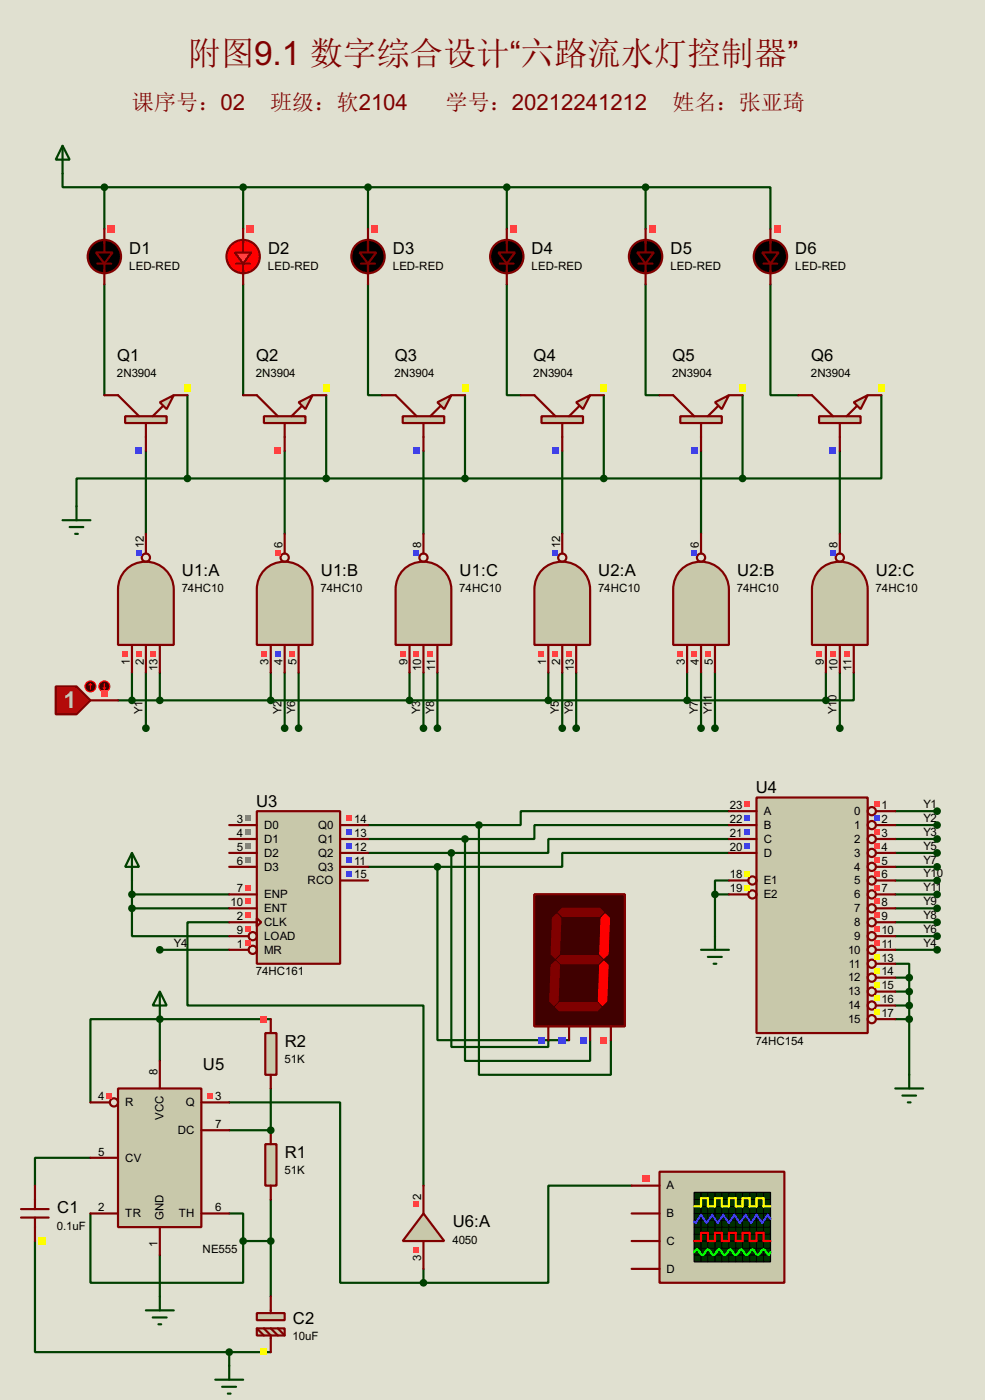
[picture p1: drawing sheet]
<svg xmlns="http://www.w3.org/2000/svg" width="180mm" height="256mm" viewBox="0 0 180 256" stroke-linecap="round" stroke-linejoin="round" font-family="sans-serif">
<path d="M0 0h180.3v256.5h-180.3z" fill="#e0e0d0"/>
<g fill="none" stroke="#004000" stroke-width=".4">
<path d="M19.1 52.1v20.3M44.5 52.1v20.3M67.4 52.1v20.3h2.5M92.8 52.1v20.3h2.5M118.2 52.1v20.3h2.5M141 52.1v20.3h5.1M26.7 82.6v15.2M52.1 82.6v15.2M77.5 82.6v15.2M102.9 82.6v15.2M128.3 82.6v15.2M153.7 82.6v15.2"/>
<path d="M49.6 123.2v5.1h76.2v-5.1M52.1 123.2v10.2M54.7 123.2v10.2M75 123.2v5.1M77.5 123.2v10.2M80.1 123.2v10.2M100.4 123.2v5.1M102.9 123.2v10.2M105.5 123.2v10.2M128.3 123.2v10.2M130.9 123.2v10.2M163.9 151.2h7.6"/>
<path d="M163.9 153.7h7.6M163.9 156.3h7.6M163.9 158.8h7.6M42 169h-7.7v15.2h43.2v33M130.9 163.9v7.6M130.9 163.9h2.5M133.4 161.3h-2.5v2.6M163.9 163.9h7.6M163.9 161.3h7.6M163.9 166.4h7.6M163.9 169h7.6M163.9 171.5h7.6"/>
<path d="M163.9 174h7.6M16.6 212.1h-10.2v5.1M42 202h20.3v33h15.2M42 207.1h7.6M49.6 219.8v17.7M115.6 217.2h-15.2v17.8h-22.9M6.4 227.4v20.3h35.6M16.6 222.3v12.7h27.9v-7.6M29.3 229.9v7.6M42 222.3h2.5v5.1M44.5 227.4h5.1M77.5 232.5v2.5"/>
<path d="M42 247.7h7.6M42 247.7v2.5"/>
</g>
<circle cx="49.6" cy="207.1" r=".2" fill="#004000"/>
<path d="M67.4 34.3v7.7M92.8 34.3v7.7M118.2 34.3h22.8v7.7M118.2 34.3h-73.7v7.7M118.2 34.3v7.7M59.7 72.4v15.3h76.2M85.1 72.4v15.3M110.5 72.4v15.3M135.9 72.4v15.3M161.3 72.4v15.3h-25.4M29.3 186.7v7.7M49.6 199.4v7.7" fill="none" stroke="#004000" stroke-width=".4"/>
<circle cx="29.3" cy="186.7" r=".2" fill="#004000"/>
<g fill="none" stroke="#004000" stroke-width=".4">
<path d="M11.5 31.8v2.5h7.6M19.1 34.3v7.7M19.1 34.3h25.4M34.3 72.4v15.3M34.3 87.7h-20.3v5.1M34.3 87.7h25.4M21.6 128.3h28M24.2 123.2v5.1M26.7 123.2v10.2M29.3 123.2v5.1M125.8 128.3h25.4M151.2 123.2v5.1"/>
<path d="M153.7 123.2v10.2M156.3 123.2v5.1h-5.1M67.4 158.8h12.7M67.4 156.3h15.2M67.4 153.7h17.7M67.4 151.2h20.3M80.1 158.8v31.8h20.3M82.6 156.3v35.5h17.8v-1.2h3.8M85.1 153.7v40.7h22.9v-3.8M87.7 151.2v45.7h24.1v-6.3M133.4 156.3h-30.5v2.5h-22.8M133.4 153.7h-33v2.6h-17.8"/>
<path d="M133.4 151.2h-35.6v2.5h-12.7M133.4 148.6h-38.1v2.6h-7.6M163.9 148.6h7.6M24.2 166.4v5.1h17.8M24.2 161.3v5.1M24.2 163.9h17.8M24.2 166.4h17.8M29.3 174h12.7M163.9 176.6h2.5v2.5M163.9 179.1h2.5M166.4 179.1v17.8M49.6 186.7h-33v15.3"/>
<path d="M163.9 186.7h2.5M163.9 181.7h2.5M163.9 184.2h2.5"/>
</g>
<g fill="#000" stroke="#800000" stroke-width=".4">
<path d="M17.6 46.3h3l-1.5 2z"/>
<circle cx="19.1" cy="47" r="3.1"/>
</g>
<path d="M17.8 48.3h2.6M19.1 42v4.3M19.1 48.3v3.8" fill="none" stroke="#800000" stroke-width=".4"/>
<path d="M19.7 41.3h1.3v1.3h-1.3z" fill="#ff4040"/>
<circle cx="44.5" cy="47" r="3.1" fill="#f00" stroke="#800000" stroke-width=".4"/>
<path d="M43.2 48.3h2.6M44.5 44v2.3M44.5 48.3v1.8" fill="none" stroke="#800000" stroke-width=".4"/>
<path d="M43 46.3h3l-1.5 2z" fill="#ff2b2b" stroke="#800000" stroke-width=".4"/>
<path d="M44.5 42v2.5M44.5 49.6v2.5" fill="none" stroke="#800000" stroke-width=".4"/>
<path d="M45.1 41.3h1.3v1.3h-1.3z" fill="#ff4040"/>
<g fill="#000" stroke="#800000" stroke-width=".4">
<path d="M65.8 46.3h3.1l-1.5 2z"/>
<circle cx="67.3" cy="47" r="3.1"/>
</g>
<path d="M66.1 48.3h2.5M67.4 42v4.3M67.4 48.3v3.8" fill="none" stroke="#800000" stroke-width=".4"/>
<path d="M68 41.3h1.3v1.3h-1.3z" fill="#ff4040"/>
<g fill="#000" stroke="#800000" stroke-width=".4">
<path d="M91.2 46.3h3.1l-1.5 2z"/>
<circle cx="92.7" cy="47" r="3.1"/>
</g>
<path d="M91.5 48.3h2.5M92.8 42v4.3M92.8 48.3v3.8" fill="none" stroke="#800000" stroke-width=".4"/>
<path d="M93.4 41.3h1.3v1.3h-1.3z" fill="#ff4040"/>
<g fill="#000" stroke="#800000" stroke-width=".4">
<path d="M116.6 46.3h3.1l-1.5 2z"/>
<circle cx="118.1" cy="47" r="3.1"/>
</g>
<path d="M116.9 48.3h2.5M118.2 42v4.3M118.2 48.3v3.8" fill="none" stroke="#800000" stroke-width=".4"/>
<path d="M118.8 41.3h1.3v1.3h-1.3z" fill="#ff4040"/>
<g fill="#000" stroke="#800000" stroke-width=".4">
<path d="M139.5 46.3h3l-1.5 2z"/>
<circle cx="141" cy="47" r="3.1"/>
</g>
<path d="M139.8 48.3h2.5M141 42v4.3M141 48.3v3.8" fill="none" stroke="#800000" stroke-width=".4"/>
<path d="M141.7 41.3h1.2v1.3h-1.2z" fill="#ff4040"/>
<path d="M29.3 73.7l2.5-1.3-1.3 2.6z" fill="#c8c8aa" stroke="#800000" stroke-width=".4"/>
<path d="M22.9 76.3h7.6v1.2h-7.6z" fill="#c8c8aa" stroke="#800000" stroke-width=".4"/>
<path d="M19.1 72.4h2.5l3.9 3.9M26.7 77.5v5.1M29.8 74.5l-1.8 1.8M31.8 72.4h2.5" fill="none" stroke="#800000" stroke-width=".4"/>
<path d="M24.8 82h1.3v1.2h-1.3z" fill="#4040ff"/>
<path d="M33.7 70.5h1.3v1.3h-1.3z" fill="#ff0"/>
<path d="M54.7 73.7l2.5-1.3-1.3 2.6z" fill="#c8c8aa" stroke="#800000" stroke-width=".4"/>
<path d="M48.3 76.3h7.6v1.2h-7.6z" fill="#c8c8aa" stroke="#800000" stroke-width=".4"/>
<path d="M44.5 72.4h2.5l3.9 3.9M52.1 77.5v5.1M55.2 74.5l-1.8 1.8M57.2 72.4h2.5" fill="none" stroke="#800000" stroke-width=".4"/>
<path d="M50.2 82h1.3v1.2h-1.3z" fill="#ff4040"/>
<path d="M59.1 70.5h1.3v1.3h-1.3z" fill="#ff0"/>
<path d="M80.1 73.7l2.5-1.3-1.3 2.6z" fill="#c8c8aa" stroke="#800000" stroke-width=".4"/>
<path d="M73.7 76.3h7.6v1.2h-7.6z" fill="#c8c8aa" stroke="#800000" stroke-width=".4"/>
<path d="M69.9 72.4h2.5l3.9 3.9M77.5 77.5v5.1M80.6 74.5l-1.8 1.8M82.6 72.4h2.5" fill="none" stroke="#800000" stroke-width=".4"/>
<path d="M75.6 82h1.3v1.2h-1.3z" fill="#4040ff"/>
<path d="M84.5 70.5h1.3v1.3h-1.3z" fill="#ff0"/>
<path d="M105.5 73.7l2.5-1.3-1.3 2.6z" fill="#c8c8aa" stroke="#800000" stroke-width=".4"/>
<path d="M99.1 76.3h7.6v1.2h-7.6z" fill="#c8c8aa" stroke="#800000" stroke-width=".4"/>
<path d="M95.3 72.4h2.5l3.9 3.9M102.9 77.5v5.1M106 74.5l-1.8 1.8M108 72.4h2.5" fill="none" stroke="#800000" stroke-width=".4"/>
<path d="M101 82h1.3v1.2h-1.3z" fill="#4040ff"/>
<path d="M109.9 70.5h1.3v1.3h-1.3z" fill="#ff0"/>
<path d="M130.9 73.7l2.5-1.3-1.3 2.6z" fill="#c8c8aa" stroke="#800000" stroke-width=".4"/>
<path d="M124.5 76.3h7.6v1.2h-7.6z" fill="#c8c8aa" stroke="#800000" stroke-width=".4"/>
<path d="M120.7 72.4h2.5l3.9 3.9M128.3 77.5v5.1M131.4 74.5l-1.8 1.8M133.4 72.4h2.5" fill="none" stroke="#800000" stroke-width=".4"/>
<path d="M126.4 82h1.3v1.2h-1.3z" fill="#4040ff"/>
<path d="M135.3 70.5h1.3v1.3h-1.3z" fill="#ff0"/>
<path d="M156.3 73.7l2.5-1.3-1.3 2.6z" fill="#c8c8aa" stroke="#800000" stroke-width=".4"/>
<path d="M149.9 76.3h7.6v1.2h-7.6z" fill="#c8c8aa" stroke="#800000" stroke-width=".4"/>
<path d="M146.1 72.4h2.5l3.9 3.9M153.7 77.5v5.1M156.8 74.5l-1.8 1.8M158.8 72.4h2.5" fill="none" stroke="#800000" stroke-width=".4"/>
<path d="M151.8 82h1.3v1.2h-1.3z" fill="#4040ff"/>
<path d="M160.7 70.5h1.3v1.3h-1.3z" fill="#ff0"/>
<path d="M23.3 104.1a5.2 5.2 0 0 1 5.5-.7 5.2 5.2 0 0 1 3 4.6v10.2h-10.2v-10.2a5.1 5.1 0 0 1 1.7-3.9z" fill-rule="evenodd" fill="#c8c8aa" stroke="#800000" stroke-width=".4"/>
<g fill="none" stroke="#800000" stroke-width=".4">
<path d="M26.7 97.8v3.6M24.2 118.2v5M26.7 118.2v5M29.3 118.2v5"/>
<circle cx="26.7" cy="102.2" r=".75"/>
</g>
<g fill="#ff4040">
<path d="M22.4 119.3h1v1h-1z"/>
<path d="M24.9 119.3h1.1v1h-1.1z"/>
<path d="M27.5 119.3h1v1h-1z"/>
</g>
<path d="M24.9 100.8h1.1v1h-1.1z" fill="#4040ff"/>
<path d="M48.7 104.1a5.2 5.2 0 0 1 5.5-.7 5.2 5.2 0 0 1 3 4.6v10.2h-10.2v-10.2a5.1 5.1 0 0 1 1.7-3.9z" fill-rule="evenodd" fill="#c8c8aa" stroke="#800000" stroke-width=".4"/>
<g fill="none" stroke="#800000" stroke-width=".4">
<path d="M52.1 97.8v3.6M49.6 118.2v5M52.1 118.2v5M54.7 118.2v5"/>
<circle cx="52.1" cy="102.2" r=".75"/>
</g>
<path d="M47.8 119.3h1v1h-1z" fill="#ff4040"/>
<path d="M50.3 119.3h1.1v1h-1.1z" fill="#4040ff"/>
<g fill="#ff4040">
<path d="M52.9 119.3h1v1h-1z"/>
<path d="M50.3 100.8h1.1v1h-1.1z"/>
</g>
<path d="M74.1 104.1a5.2 5.2 0 0 1 5.5-.7 5.2 5.2 0 0 1 3 4.6v10.2h-10.2v-10.2a5.1 5.1 0 0 1 1.7-3.9z" fill-rule="evenodd" fill="#c8c8aa" stroke="#800000" stroke-width=".4"/>
<g fill="none" stroke="#800000" stroke-width=".4">
<path d="M77.5 97.8v3.6M75 118.2v5M77.5 118.2v5M80.1 118.2v5"/>
<circle cx="77.5" cy="102.2" r=".75"/>
</g>
<g fill="#ff4040">
<path d="M73.2 119.3h1v1h-1z"/>
<path d="M75.7 119.3h1.1v1h-1.1z"/>
<path d="M78.3 119.3h1v1h-1z"/>
</g>
<path d="M75.7 100.8h1.1v1h-1.1z" fill="#4040ff"/>
<path d="M99.5 104.1a5.2 5.2 0 0 1 5.5-.7 5.2 5.2 0 0 1 3 4.6v10.2h-10.2v-10.2a5.1 5.1 0 0 1 1.7-3.9z" fill-rule="evenodd" fill="#c8c8aa" stroke="#800000" stroke-width=".4"/>
<g fill="none" stroke="#800000" stroke-width=".4">
<path d="M102.9 97.8v3.6M100.4 118.2v5M102.9 118.2v5M105.5 118.2v5"/>
<circle cx="102.9" cy="102.2" r=".75"/>
</g>
<g fill="#ff4040">
<path d="M98.6 119.3h1v1h-1z"/>
<path d="M101.1 119.3h1.1v1h-1.1z"/>
<path d="M103.7 119.3h1v1h-1z"/>
</g>
<path d="M101.1 100.8h1.1v1h-1.1z" fill="#4040ff"/>
<path d="M124.9 104.1a5.2 5.2 0 0 1 5.5-.7 5.2 5.2 0 0 1 3 4.6v10.2h-10.2v-10.2a5.1 5.1 0 0 1 1.7-3.9z" fill-rule="evenodd" fill="#c8c8aa" stroke="#800000" stroke-width=".4"/>
<g fill="none" stroke="#800000" stroke-width=".4">
<path d="M128.3 97.8v3.6M125.8 118.2v5M128.3 118.2v5M130.9 118.2v5"/>
<circle cx="128.3" cy="102.2" r=".75"/>
</g>
<g fill="#ff4040">
<path d="M124 119.3h1v1h-1z"/>
<path d="M126.5 119.3h1.1v1h-1.1z"/>
<path d="M129.1 119.3h1v1h-1z"/>
</g>
<path d="M126.5 100.8h1.1v1h-1.1z" fill="#4040ff"/>
<path d="M150.3 104.1a5.2 5.2 0 0 1 5.5-.7 5.2 5.2 0 0 1 3 4.6v10.2h-10.2v-10.2a5.1 5.1 0 0 1 1.7-3.9z" fill-rule="evenodd" fill="#c8c8aa" stroke="#800000" stroke-width=".4"/>
<g fill="none" stroke="#800000" stroke-width=".4">
<path d="M153.7 97.8v3.6M151.2 118.2v5M153.7 118.2v5M156.3 118.2v5"/>
<circle cx="153.7" cy="102.2" r=".75"/>
</g>
<g fill="#ff4040">
<path d="M149.4 119.3h1v1h-1z"/>
<path d="M151.9 119.3h1.1v1h-1.1z"/>
<path d="M154.5 119.3h1v1h-1z"/>
</g>
<path d="M151.9 100.8h1.1v1h-1.1z" fill="#4040ff"/>
<path d="M47 148.6h15.3v28h-15.3z" fill="#c8c8aa" stroke="#800000" stroke-width=".4"/>
<g fill="none" stroke="#800000" stroke-width=".4">
<path d="M42 151.2h5M42 153.7h5M42 156.3h5M42 158.8h5M62.3 151.2h5.1M62.3 153.7h5.1M62.3 156.3h5.1M62.3 158.8h5.1M42 163.9h5M42 166.4h5M42 169h5M42 171.5h3.5"/>
<path d="M42 174h3.5M47 168.2l.8 .8-.8 .7zM62.3 161.3h5.1"/>
<circle cx="46.2" cy="171.5" r=".75"/>
<circle cx="46.2" cy="174" r=".75"/>
</g>
<path d="M44.9 149.4h1v1h-1z" fill="#808080"/>
<path d="M63.4 149.4h1v1h-1z" fill="#ff4040"/>
<path d="M44.9 151.9h1v1.1h-1z" fill="#808080"/>
<path d="M63.4 151.9h1v1.1h-1z" fill="#4040ff"/>
<path d="M44.9 154.5h1v1h-1z" fill="#808080"/>
<path d="M63.4 154.5h1v1h-1z" fill="#4040ff"/>
<path d="M44.9 157h1v1h-1z" fill="#808080"/>
<g fill="#4040ff">
<path d="M63.4 157h1v1h-1z"/>
<path d="M63.4 159.6h1v1h-1z"/>
</g>
<g fill="#ff4040">
<path d="M44.9 162.1h1v1h-1z"/>
<path d="M44.9 164.6h1v1.1h-1z"/>
<path d="M44.9 167.2h1v1h-1z"/>
<path d="M44.9 169.7h1v1h-1z"/>
<path d="M44.9 172.3h1v1h-1z"/>
</g>
<path d="M138.5 146.1h20.3v43.2h-20.3z" fill="#c8c8aa" stroke="#800000" stroke-width=".4"/>
<g fill="none" stroke="#800000" stroke-width=".4">
<path d="M133.4 148.6h5.1M133.4 151.2h5.1M133.4 153.7h5.1M133.4 156.3h5.1M160.3 148.6h3.6M160.3 151.2h3.6M160.3 153.7h3.6M160.3 156.3h3.6M160.3 158.8h3.6M133.4 161.3h3.6M133.4 163.9h3.6M160.3 161.3h3.6"/>
<path d="M160.3 163.9h3.6M160.3 166.4h3.6M160.3 169h3.6M160.3 171.5h3.6M160.3 174h3.6M160.3 176.6h3.6M160.3 179.1h3.6M160.3 181.7h3.6M160.3 184.2h3.6M160.3 186.7h3.6"/>
<circle cx="159.5" cy="148.6" r=".75"/>
<circle cx="159.5" cy="151.2" r=".75"/>
<circle cx="159.5" cy="153.7" r=".75"/>
<circle cx="159.5" cy="156.3" r=".75"/>
<circle cx="159.5" cy="158.8" r=".75"/>
<circle cx="137.7" cy="163.9" r=".75"/>
<circle cx="137.7" cy="161.3" r=".75"/>
<circle cx="159.5" cy="163.9" r=".75"/>
<circle cx="159.5" cy="171.5" r=".75"/>
<circle cx="159.5" cy="161.3" r=".75"/>
<circle cx="159.5" cy="166.4" r=".75"/>
<circle cx="159.5" cy="174" r=".75"/>
<circle cx="159.5" cy="169" r=".75"/>
<circle cx="159.5" cy="176.6" r=".75"/>
<circle cx="159.5" cy="179.1" r=".75"/>
<circle cx="159.5" cy="181.7" r=".75"/>
<circle cx="159.5" cy="184.2" r=".75"/>
<circle cx="159.5" cy="186.7" r=".75"/>
</g>
<path d="M136.3 146.9h1v1h-1z" fill="#ff4040"/>
<g fill="#4040ff">
<path d="M136.3 149.4h1v1h-1z"/>
<path d="M136.3 151.9h1v1.1h-1z"/>
<path d="M136.3 154.5h1v1h-1z"/>
</g>
<g fill="#ff0">
<path d="M136.3 159.6h1v1h-1z"/>
<path d="M136.3 162.1h1v1h-1z"/>
</g>
<path d="M159.9 146.9h1.1v1h-1.1z" fill="#ff4040"/>
<path d="M159.9 149.4h1.1v1h-1.1z" fill="#4040ff"/>
<g fill="#ff4040">
<path d="M159.9 151.9h1.1v1.1h-1.1z"/>
<path d="M159.9 154.5h1.1v1h-1.1z"/>
<path d="M159.9 157h1.1v1h-1.1z"/>
<path d="M159.9 159.6h1.1v1h-1.1z"/>
<path d="M159.9 162.1h1.1v1h-1.1z"/>
<path d="M159.9 164.6h1.1v1.1h-1.1z"/>
<path d="M159.9 167.2h1.1v1h-1.1z"/>
<path d="M159.9 169.7h1.1v1h-1.1z"/>
<path d="M159.9 172.3h1.1v1h-1.1z"/>
</g>
<g fill="#ff0">
<path d="M159.9 174.8h1.1v1h-1.1z"/>
<path d="M159.9 177.3h1.1v1.1h-1.1z"/>
<path d="M159.9 179.9h1.1v1h-1.1z"/>
<path d="M159.9 182.4h1.1v1h-1.1z"/>
<path d="M159.9 185h1.1v1h-1.1z"/>
</g>
<path d="M21.6 199.4h15.3v25.4h-15.3z" fill="#c8c8aa" stroke="#800000" stroke-width=".4"/>
<g fill="none" stroke="#800000" stroke-width=".4">
<path d="M29.3 194.4v5M16.6 202h3.5M16.6 212.1h5M36.9 202h5.1M36.9 207.1h5.1M16.6 222.3h5M29.3 224.8v5.1M36.9 222.3h5.1"/>
<circle cx="20.8" cy="202" r=".75"/>
</g>
<g fill="#ff4040">
<path d="M19.5 200.2h1v1h-1z"/>
<path d="M38 200.2h1v1h-1z"/>
</g>
<path d="M77.5 222.3l3.8 5.1h-7.6z" fill="#c8c8aa" stroke="#800000" stroke-width=".4"/>
<path d="M77.5 217.2v5.1M77.5 227.4v5.1" fill="none" stroke="#800000" stroke-width=".4"/>
<g fill="#ff4040">
<path d="M75.7 228.5h1.1v1h-1.1z"/>
<path d="M75.7 220.1h1.1v1.1h-1.1z"/>
</g>
<path d="M120.7 214.7h22.9v20.3h-22.9z" fill="#c8c8aa" stroke="#800000" stroke-width=".4"/>
<path d="M127.1 218.5h13.9v12.7h-13.9z" fill="#003000" stroke="#000" stroke-width=".25"/>
<g fill="none" stroke="#000" stroke-width=".18">
<path d="M127.1 219.8h13.9M128.3 218.5v12.7M129.6 218.5v12.7M130.9 218.5v12.7M132.1 218.5v12.7M133.4 218.5v12.7M134.7 218.5v12.7M135.9 218.5v12.7M137.2 218.5v12.7M138.5 218.5v12.7M139.8 218.5v12.7M127.1 222.3h13.9"/>
<path d="M127.1 221h13.9M127.1 223.6h13.9M127.1 226.1h13.9M127.1 227.4h13.9M127.1 228.7h13.9M127.1 229.9h13.9M127.1 224.8h13.9"/>
</g>
<path d="M127.1 221h1.2v-1.5h1.3v1.5h1.3v-1.5h1.2v1.5h1.3v-1.5h1.3v1.5h1.2v-1.5h1.3v1.5h1.3v-1.5h1.3v1.5h1.2" fill="none" stroke="#ff0" stroke-width=".4"/>
<path d="M127.1 227.4h1.2v-1.5h1.3v1.5h1.3v-1.5h1.2v1.5h1.3v-1.5h1.3v1.5h1.2v-1.5h1.3v1.5h1.3v-1.5h1.3v1.5h1.2" fill="none" stroke="#f00" stroke-width=".4"/>
<path d="M141 223.3l-.5-.7-1 1.5-1-1.5-1 1.5-1-1.5-1.1 1.5-1-1.5-1 1.5-1-1.5-1 1.5-1-1.5-1.1 1.5-1-1.5-1 1.5-.2-.3" fill="none" stroke="#00f" stroke-width=".4"/>
<path d="M127.1 229.4l.2-.4 .3-.1 .2 .1 .5 .8 .3 .1 .2-.1 .5-.8a.6 .6 0 0 1 .9 .5l.4 .4 .2-.1 .5-.8 .3-.1 .3 .1 .5 .8a.6 .6 0 0 0 .8-.5l.5-.4 .2 .1 .5 .8 .3 .1 .2-.1 .5-.8 .3-.1 .2 .1 .3 .4a.54 .54 0 0 0 .7 .4l.5-.8 .3-.1 .3 .1 .5 .8 .2 .1 .3-.1 .2-.4a.54 .54 0 0 1 .8-.4l.5 .8 .3 .1 .2-.5" fill="none" stroke="#0f0" stroke-width=".4"/>
<path d="M115.6 217.2h5.1M115.6 222.3h5.1M115.6 227.4h5.1M115.6 232.5h5.1" fill="none" stroke="#800000" stroke-width=".4"/>
<path d="M117.5 215.3h1.3v1.3h-1.3z" fill="#ff4040"/>
<path d="M24.2 156.3l1.3 2.5h-2.6zM24.2 156.3v5M128.3 174h5.1M129.6 175.3h2.5M130.6 176.6h.5M130.9 171.5v2.5M29.3 181.7l1.2 2.5h-2.5zM29.3 181.7v5M29.3 237.5v2.6M26.7 240.1h5.1M28 241.4h2.5M29 242.6h.5" fill="none" stroke="#004000" stroke-width=".4"/>
<circle cx="130.8" cy="163.9" r=".5" fill="#004000" stroke="#004000" stroke-width=".4"/>
<path d="M48.6 209.6h2v7.6h-2z" fill="#c8c8aa" stroke="#800000" stroke-width=".4"/>
<path d="M6.4 217.2v4.3M49.6 207.1v2.5M49.6 217.2v2.6M3.9 221.5h5M3.9 223.1h5M6.4 223.1v4.3" fill="none" stroke="#800000" stroke-width=".4"/>
<g fill="#004000" stroke="#004000" stroke-width=".4">
<circle cx="52.1" cy="133.4" r=".5"/>
<circle cx="54.6" cy="133.4" r=".5"/>
<circle cx="77.5" cy="133.4" r=".5"/>
<circle cx="80" cy="133.4" r=".5"/>
<circle cx="102.9" cy="133.4" r=".5"/>
<circle cx="105.4" cy="133.4" r=".5"/>
<circle cx="128.3" cy="133.4" r=".5"/>
<circle cx="130.8" cy="133.4" r=".5"/>
<circle cx="49.5" cy="128.3" r=".5"/>
<circle cx="74.9" cy="128.3" r=".5"/>
<circle cx="100.3" cy="128.3" r=".5"/>
<circle cx="125.7" cy="128.3" r=".5"/>
<circle cx="171.5" cy="151.2" r=".5"/>
<circle cx="171.5" cy="153.7" r=".5"/>
<circle cx="171.5" cy="156.3" r=".5"/>
<circle cx="171.5" cy="158.8" r=".5"/>
<circle cx="171.5" cy="161.3" r=".5"/>
<circle cx="171.5" cy="163.9" r=".5"/>
<circle cx="171.5" cy="166.4" r=".5"/>
<circle cx="171.5" cy="169" r=".5"/>
<circle cx="171.5" cy="171.5" r=".5"/>
<circle cx="171.5" cy="174" r=".5"/>
<circle cx="77.5" cy="235" r=".5"/>
<circle cx="44.5" cy="227.4" r=".5"/>
</g>
<path d="M7 226.7h1.3v1.3h-1.3z" fill="#ff0"/>
<g fill="#c8c8aa" stroke="#800000" stroke-width=".4">
<path d="M47 240.6h5.1v1.3h-5.1z"/>
<path d="M47 243.4h5.1v1.3h-5.1z"/>
</g>
<path d="M49.6 237.5v3.1M47 243.4l1.3 1.3M48.3 243.4l1.3 1.3v3M49.6 243.4l1.3 1.3M50.9 243.4l1.2 1.3" fill="none" stroke="#800000" stroke-width=".4"/>
<path d="M47.7 247.1h1.2v1.2h-1.2z" fill="#ff0"/>
<g fill="#004000" stroke="#004000" stroke-width=".4">
<circle cx="49.5" cy="227.4" r=".5"/>
<circle cx="41.9" cy="247.7" r=".5"/>
</g>
<path d="M39.4 252.8h5.1M40.7 254.1h2.5M41.7 255.3h.5M42 250.2v2.6" fill="none" stroke="#004000" stroke-width=".4"/>
<path d="M48.6 189.3h2v7.6h-2z" fill="#c8c8aa" stroke="#800000" stroke-width=".4"/>
<path d="M49.6 186.7v2.6M49.6 196.9v2.5" fill="none" stroke="#800000" stroke-width=".4"/>
<path d="M47.7 186.1h1.2v1.3h-1.2z" fill="#ff4040"/>
<g fill="#004000" stroke="#004000" stroke-width=".4">
<circle cx="49.5" cy="207.1" r=".5"/>
<circle cx="59.7" cy="87.7" r=".5"/>
<circle cx="85.1" cy="87.7" r=".5"/>
<circle cx="110.5" cy="87.7" r=".5"/>
<circle cx="135.9" cy="87.7" r=".5"/>
<circle cx="44.5" cy="34.3" r=".5"/>
<circle cx="67.3" cy="34.3" r=".5"/>
<circle cx="92.7" cy="34.3" r=".5"/>
<circle cx="118.1" cy="34.3" r=".5"/>
<circle cx="29.2" cy="186.7" r=".5"/>
<circle cx="24.1" cy="163.9" r=".5"/>
<circle cx="166.4" cy="181.7" r=".5"/>
<circle cx="166.4" cy="184.2" r=".5"/>
<circle cx="166.4" cy="186.7" r=".5"/>
<circle cx="171.5" cy="148.6" r=".5"/>
<circle cx="19.1" cy="34.3" r=".5"/>
<circle cx="34.3" cy="87.7" r=".5"/>
<circle cx="24.1" cy="166.4" r=".5"/>
<circle cx="29.2" cy="174" r=".5"/>
</g>
<path d="M11.5 26.7l1.3 2.6h-2.6zM11.5 26.7v5.1M11.5 95.3h5.1M12.8 96.6h2.5M13.8 97.8h.5M14 92.8v2.5M163.9 199.4h5.1M166.4 196.9v2.5M165.2 200.7h2.5M166.2 202h.5" fill="none" stroke="#004000" stroke-width=".4"/>
<path d="M97.8 163.9h16.6v24.1h-16.6z" fill="#400000" stroke="#800000" stroke-width=".4"/>
<g fill="#800000" stroke="#800000" stroke-width=".18">
<path d="M102.2 167.2l.7-.8h6.9l.7 .8-.7 .7h-6.9z" fill-rule="evenodd"/>
<path d="M101.9 175.8l.8-.7h6.8l.8 .7-.8 .8h-6.8z" fill-rule="evenodd"/>
<path d="M101.1 168.2l.8-.8 .8 .8-.3 6.6-.7 .8-.8-.8z" fill-rule="evenodd"/>
<path d="M102.4 183.7h6.9l.7 .8-.7 .7h-6.9l-.7-.7z" fill-rule="evenodd"/>
<path d="M100.9 176.8l.8-.7 .7 .7-.2 6.6-.8 .8-.8-.8z" fill-rule="evenodd"/>
</g>
<g fill="#f00" stroke="#f00" stroke-width=".18">
<path d="M110.8 167.4l.8 .8-.3 6.6-.8 .8-.7-.8 .2-6.6z" fill-rule="evenodd"/>
<path d="M109.8 176.8l.7-.7 .8 .7-.2 6.6-.8 .8-.8-.8z" fill-rule="evenodd"/>
</g>
<path d="M100.4 188v2.6M104.2 188v2.6M108 188v2.6M111.8 188v2.6" fill="none" stroke="#800000" stroke-width=".4"/>
<g fill="#4040ff">
<path d="M98.5 189.9h1.2v1.3h-1.2z"/>
<path d="M102.3 189.9h1.3v1.3h-1.3z"/>
<path d="M106.1 189.9h1.3v1.3h-1.3z"/>
</g>
<path d="M109.9 189.9h1.3v1.3h-1.3z" fill="#ff4040"/>
<g fill="#004000" stroke="#004000" stroke-width=".4">
<circle cx="80" cy="158.8" r=".5"/>
<circle cx="82.6" cy="156.3" r=".5"/>
<circle cx="85.1" cy="153.7" r=".5"/>
<circle cx="87.6" cy="151.2" r=".5"/>
<circle cx="29.2" cy="128.3" r=".5"/>
<circle cx="26.7" cy="133.4" r=".5"/>
</g>
<path d="M10.2 125.8h3.8l2.6 2.5-2.6 2.6h-3.8z" fill-rule="evenodd" fill="#c00000" stroke="#800000" stroke-width=".4"/>
<path d="M16.6 128.3h5" fill="none" stroke="#800000" stroke-width=".4"/>
<circle cx="16.5" cy="125.8" r="1" fill="#400000" stroke="#f00" stroke-width=".2"/>
<path d="M16.6 125.3l-.3 .2M16.6 125.3l.2 .2M16.6 125.3v1" fill="none" stroke="#f00" stroke-width=".2"/>
<circle cx="19.1" cy="125.8" r="1" fill="#400000" stroke="#f00" stroke-width=".2"/>
<path d="M18.9 126l.2 .3M19.1 125.3v1M19.4 126l-.3 .3" fill="none" stroke="#f00" stroke-width=".2"/>
<path d="M18.5 126.4h1.2v1.3h-1.2z" fill="#ff4040"/>
<g fill="#004000" stroke="#004000" stroke-width=".4">
<circle cx="24.1" cy="128.3" r=".5"/>
<circle cx="151.1" cy="128.3" r=".5"/>
<circle cx="153.7" cy="133.4" r=".5"/>
<circle cx="166.4" cy="179.1" r=".5"/>
</g>
<text font-size="6.1" fill="#800000" x="34.3" y="11.9">附图9.1 数字综合设计“六路流水灯控制器”</text>
<text font-size="4.8" fill="#c0c0c0" x="11.7" y="129.7">1</text>
<g font-size="4.1" fill="#800000">
<text x="24.2" y="20.2">课序号：02</text>
<text x="49.5" y="20.2">班级：软2104</text>
<text x="81.6" y="20.2">学号：20212241212</text>
<text x="123.1" y="20.2">姓名：张亚琦</text>
</g>
<g font-size="3.4">
<text x="23.7" y="46.5">D1</text>
<text x="49.1" y="46.5">D2</text>
<text x="71.9" y="46.5">D3</text>
<text x="97.3" y="46.5">D4</text>
<text x="122.7" y="46.5">D5</text>
<text x="145.6" y="46.5">D6</text>
<text x="21.5" y="66.1">Q1</text>
<text x="46.9" y="66.1">Q2</text>
<text x="72.3" y="66.1">Q3</text>
<text x="97.7" y="66.1">Q4</text>
<text x="123.1" y="66.1">Q5</text>
<text x="148.5" y="66.1">Q6</text>
<text x="33.3" y="105.5">U1:A</text>
<text x="58.7" y="105.5">U1:B</text>
<text x="84.1" y="105.5">U1:C</text>
<text x="109.5" y="105.5">U2:A</text>
<text x="134.9" y="105.5">U2:B</text>
<text x="160.3" y="105.5">U2:C</text>
<text x="46.9" y="147.8">U3</text>
<text x="138.3" y="145.3">U4</text>
<text x="52.1" y="191.8">R2</text>
<text x="37.1" y="196.1">U5</text>
<text x="52.1" y="212.2">R1</text>
<text x="10.5" y="222.3">C1</text>
<text x="82.9" y="224.9">U6:A</text>
<text x="53.6" y="242.6">C2</text>
</g>
<g font-size="2.4">
<text x="23.6" y="49.5">LED-RED</text>
<text x="49" y="49.5">LED-RED</text>
<text x="71.9" y="49.5">LED-RED</text>
<text x="97.3" y="49.5">LED-RED</text>
<text x="122.7" y="49.5">LED-RED</text>
<text x="145.5" y="49.5">LED-RED</text>
<text x="21.4" y="69.1">2N3904</text>
<text x="46.8" y="69.1">2N3904</text>
<text x="72.2" y="69.1">2N3904</text>
<text x="97.6" y="69.1">2N3904</text>
<text x="123" y="69.1">2N3904</text>
<text x="148.4" y="69.1">2N3904</text>
<text x="26.3" y="100.4" transform="rotate(-90 26.3 100.4)">12</text>
<text x="51.7" y="100.4" transform="rotate(-90 51.7 100.4)">6</text>
<text x="77.1" y="100.4" transform="rotate(-90 77.1 100.4)">8</text>
<text x="102.5" y="100.3" transform="rotate(-90 102.5 100.3)">12</text>
<text x="127.9" y="100.4" transform="rotate(-90 127.9 100.4)">6</text>
<text x="153.3" y="100.4" transform="rotate(-90 153.3 100.4)">8</text>
<text x="33.3" y="108.4">74HC10</text>
<text x="58.7" y="108.4">74HC10</text>
<text x="84.1" y="108.4">74HC10</text>
<text x="109.5" y="108.4">74HC10</text>
<text x="134.9" y="108.4">74HC10</text>
<text x="160.3" y="108.4">74HC10</text>
<text x="23.7" y="121.9" transform="rotate(-90 23.7 121.9)">1</text>
<text x="26.3" y="121.9" transform="rotate(-90 26.3 121.9)">2</text>
<text x="28.9" y="123" transform="rotate(-90 28.9 123)">13</text>
<text x="49.1" y="121.9" transform="rotate(-90 49.1 121.9)">3</text>
<text x="51.7" y="121.9" transform="rotate(-90 51.7 121.9)">4</text>
<text x="54.2" y="121.9" transform="rotate(-90 54.2 121.9)">5</text>
<text x="74.5" y="121.9" transform="rotate(-90 74.5 121.9)">9</text>
<text x="77.1" y="123" transform="rotate(-90 77.1 123)">10</text>
<text x="79.7" y="122.8" transform="rotate(-90 79.7 122.8)">11</text>
<text x="100" y="121.9" transform="rotate(-90 100 121.9)">1</text>
<text x="102.5" y="121.8" transform="rotate(-90 102.5 121.8)">2</text>
<text x="105.1" y="123" transform="rotate(-90 105.1 123)">13</text>
<text x="125.4" y="121.9" transform="rotate(-90 125.4 121.9)">3</text>
<text x="127.9" y="121.9" transform="rotate(-90 127.9 121.9)">4</text>
<text x="130.5" y="121.9" transform="rotate(-90 130.5 121.9)">5</text>
<text x="150.8" y="121.9" transform="rotate(-90 150.8 121.9)">9</text>
<text x="153.3" y="123" transform="rotate(-90 153.3 123)">10</text>
<text x="155.9" y="122.9" transform="rotate(-90 155.9 122.9)">11</text>
<text x="26.1" y="130.8" transform="rotate(-90 26.1 130.8)">Y1</text>
<text x="51.5" y="130.8" transform="rotate(-90 51.5 130.8)">Y2</text>
<text x="54" y="130.8" transform="rotate(-90 54 130.8)">Y6</text>
<text x="76.9" y="130.8" transform="rotate(-90 76.9 130.8)">Y3</text>
<text x="79.5" y="130.8" transform="rotate(-90 79.5 130.8)">Y8</text>
<text x="102.3" y="130.8" transform="rotate(-90 102.3 130.8)">Y5</text>
<text x="104.8" y="130.8" transform="rotate(-90 104.8 130.8)">Y9</text>
<text x="127.7" y="130.8" transform="rotate(-90 127.7 130.8)">Y7</text>
<text x="130.3" y="130.8" transform="rotate(-90 130.3 130.8)">Y11</text>
<text x="153.1" y="130.8" transform="rotate(-90 153.1 130.8)">Y10</text>
<text x="133.6" y="148.2">23</text>
<text x="139.8" y="149.3">A</text>
<text x="156.4" y="149.3">0</text>
<text x="161.3" y="148.2">1</text>
<text x="169" y="148">Y1</text>
<text x="43.4" y="150.8">3</text>
<text x="43.4" y="153.3">4</text>
<text x="43.4" y="155.9">5</text>
<text x="48.3" y="151.9">D0</text>
<text x="48.3" y="154.4">D1</text>
<text x="58.2" y="151.9">Q0</text>
<text x="58.2" y="154.4">Q1</text>
<text x="64.8" y="150.8">14</text>
<text x="64.8" y="153.3">13</text>
<text x="64.8" y="155.9">12</text>
<text x="133.6" y="150.8">22</text>
<text x="133.6" y="153.3">21</text>
<text x="133.6" y="155.9">20</text>
<text x="139.8" y="151.9">B</text>
<text x="139.8" y="154.4">C</text>
<text x="156.4" y="151.9">1</text>
<text x="156.4" y="154.4">2</text>
<text x="161.3" y="150.8">2</text>
<text x="161.3" y="153.3">3</text>
<text x="161.3" y="155.9">4</text>
<text x="169" y="150.6">Y2</text>
<text x="169" y="153.1">Y3</text>
<text x="169" y="155.7">Y5</text>
<text x="43.4" y="158.4">6</text>
<text x="48.3" y="157">D2</text>
<text x="48.3" y="159.5">D3</text>
<text x="58.2" y="157">Q2</text>
<text x="58.2" y="159.5">Q3</text>
<text x="64.8" y="158.4">11</text>
<text x="64.8" y="160.9">15</text>
<text x="133.6" y="160.9">18</text>
<text x="139.8" y="157">D</text>
<text x="156.4" y="157">3</text>
<text x="156.4" y="159.5">4</text>
<text x="161.3" y="158.4">5</text>
<text x="161.3" y="160.9">6</text>
<text x="169" y="158.2">Y7</text>
<text x="169" y="160.7">Y10</text>
<text x="42.2" y="166">10</text>
<text x="43.4" y="163.5">7</text>
<text x="48.3" y="164.6">ENP</text>
<text x="48.3" y="167.1">ENT</text>
<text x="56.3" y="162">RCO</text>
<text x="133.6" y="163.5">19</text>
<text x="139.8" y="162">E1</text>
<text x="139.8" y="164.6">E2</text>
<text x="156.4" y="162">5</text>
<text x="156.4" y="164.6">6</text>
<text x="156.4" y="167.1">7</text>
<text x="161.3" y="163.5">7</text>
<text x="161.3" y="166">8</text>
<text x="169" y="163.3">Y11</text>
<text x="169" y="165.8">Y9</text>
<text x="31.8" y="173.4">Y4</text>
<text x="43.4" y="168.6">2</text>
<text x="43.4" y="171.1">9</text>
<text x="43.4" y="173.6">1</text>
<text x="48.3" y="169.7">CLK</text>
<text x="48.3" y="172.2">LOAD</text>
<text x="156.4" y="169.7">8</text>
<text x="156.4" y="172.2">9</text>
<text x="161.3" y="168.6">9</text>
<text x="161.3" y="171.1">10</text>
<text x="161.3" y="173.6">11</text>
<text x="169" y="168.4">Y8</text>
<text x="169" y="170.9">Y6</text>
<text x="169" y="173.4">Y4</text>
<text x="46.8" y="178.7">74HC161</text>
<text x="48.3" y="174.7">MR</text>
<text x="155.2" y="174.7">10</text>
<text x="155.2" y="179.8">12</text>
<text x="155.4" y="177.3">11</text>
<text x="161.3" y="176.2">13</text>
<text x="161.3" y="178.7">14</text>
<text x="155.2" y="182.4">13</text>
<text x="155.2" y="184.9">14</text>
<text x="161.3" y="181.3">15</text>
<text x="161.3" y="183.8">16</text>
<text x="138.3" y="191.4">74HC154</text>
<text x="155.2" y="187.4">15</text>
<text x="161.3" y="186.3">17</text>
<text x="28.9" y="196.9" transform="rotate(-90 28.9 196.9)">8</text>
<text x="52.1" y="194.7">51K</text>
<text x="18" y="201.6">4</text>
<text x="22.9" y="202.7">R</text>
<text x="34" y="202.7">Q</text>
<text x="39.4" y="201.6">3</text>
<text x="30" y="205.2" transform="rotate(-90 30 205.2)">VCC</text>
<text x="32.5" y="207.8">DC</text>
<text x="39.4" y="206.7">7</text>
<text x="18" y="211.7">5</text>
<text x="22.9" y="212.8">CV</text>
<text x="52.1" y="215.1">51K</text>
<text x="18" y="221.9">2</text>
<text x="39.4" y="221.9">6</text>
<text x="77.1" y="219.8" transform="rotate(-90 77.1 219.8)">2</text>
<text x="122" y="217.9">A</text>
<text x="10.4" y="225.3">0.1uF</text>
<text x="22.9" y="223">TR</text>
<text x="30" y="223.5" transform="rotate(-90 30 223.5)">GND</text>
<text x="32.7" y="223">TH</text>
<text x="82.8" y="227.8">4050</text>
<text x="122" y="223">B</text>
<text x="28.9" y="228.5" transform="rotate(-90 28.9 228.5)">1</text>
<text x="37.1" y="229.5">NE555</text>
<text x="77.1" y="231.1" transform="rotate(-90 77.1 231.1)">3</text>
<text x="122" y="228.1">C</text>
<text x="122" y="233.2">D</text>
<text x="53.6" y="245.6">10uF</text>
</g>
</svg>
